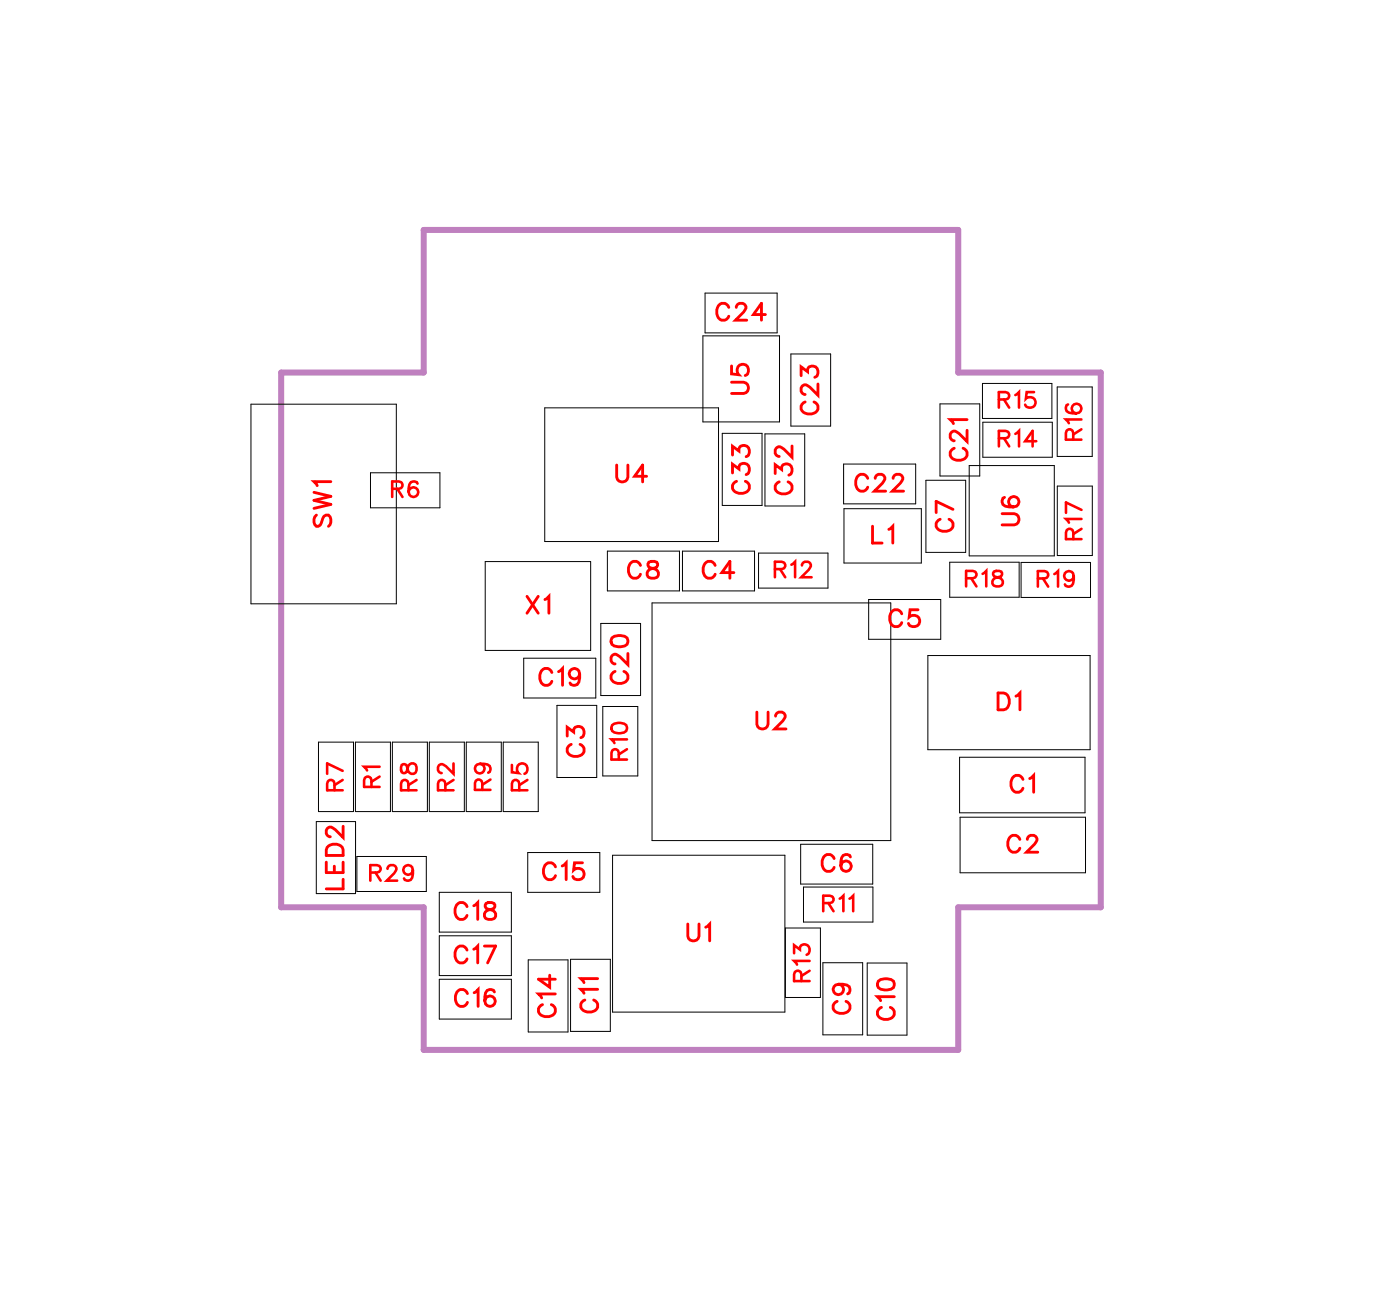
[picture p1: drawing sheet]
<svg xmlns="http://www.w3.org/2000/svg" width="59mm" height="55mm" viewBox="0 0 59 55" stroke-linecap="round" stroke-linejoin="round" font-family="sans-serif">
<path d="M17.8 9.7h22.5v6h6v22.5h-6v6h-22.5v-6h-6v-22.5h6z" fill="none" stroke="#bf80bf" stroke-width=".25"/>
<g fill="none" stroke="#000" stroke-width=".04">
<path d="M10.6 17h6.1v8.4h-6.1zM15.6 19.9h2.9v1.5h-2.9zM22.9 17.2h7.3v5.6h-7.3zM29.6 14.1h3.2v3.7h-3.2zM29.7 12.3h3v1.7h-3zM30.4 18.2h1.7v3.1h-1.7zM32.2 18.3h1.7v3h-1.7zM33.3 14.9h1.7v3h-1.7zM35.5 19.5h3v1.7h-3zM39.6 17h1.6v3h-1.6zM40.8 19.6h3.6v3.8h-3.6zM41.4 16.1h2.9v1.5h-2.9z"/>
<path d="M41.4 17.8h2.9v1.4h-2.9zM44.5 16.3h1.5v2.9h-1.5zM13.3 34.6h1.7v3h-1.7zM13.4 31.2h1.5v2.9h-1.5zM15 31.2h1.4v2.9h-1.4zM15 36h2.9v1.5h-2.9zM16.5 31.2h1.5v2.9h-1.5zM18.1 31.2h1.4v2.9h-1.4zM18.5 37.5h3v1.7h-3zM18.5 39.4h3v1.6h-3zM19.6 31.2h1.5v2.9h-1.5zM20.4 23.6h4.5v3.8h-4.5z"/>
<path d="M21.2 31.2h1.5v2.9h-1.5zM22 27.7h3.1v1.7h-3.1zM22.2 35.9h3v1.6h-3zM23.4 29.7h1.7v3h-1.7zM25.3 26.2h1.7v3.1h-1.7zM25.4 29.7h1.4v2.9h-1.4zM25.6 23.2h3v1.7h-3zM25.8 36h7.2v6.6h-7.2zM27.4 25.4h10.1v10h-10.1zM28.7 23.2h3.1v1.7h-3.1zM31.9 23.3h3v1.4h-3zM33.1 39h1.4v3h-1.4z"/>
<path d="M33.7 35.5h3v1.7h-3zM33.8 37.3h2.9v1.5h-2.9zM35.5 21.4h3.3v2.3h-3.3zM36.6 25.2h3v1.7h-3zM39 20.2h1.6v3h-1.6zM39.1 27.6h6.8v3.9h-6.8zM40 23.7h2.9v1.4h-2.9zM40.4 31.9h5.3v2.3h-5.3zM40.4 34.4h5.3v2.3h-5.3zM43 23.7h2.9v1.4h-2.9zM44.5 20.5h1.5v2.9h-1.5zM18.5 41.2h3v1.7h-3z"/>
<path d="M22.2 40.4h1.7v3h-1.7zM24 40.4h1.7v3h-1.7zM34.6 40.5h1.7v3h-1.7zM36.5 40.5h1.7v3.1h-1.7z"/>
</g>
<g fill="none" stroke="#f00" stroke-width=".12">
<path d="M26 19.6v.5l.2 .2 .2-.1v-.6M30.7 12.9a.26 .26 0 0 0-.3-.1 .26 .26 0 0 0-.2 .2v.2a.26 .26 0 0 0 .2 .3 .26 .26 0 0 0 .3-.2M30.8 16.1h.5l.2 .2-.1 .2-.6 .1M30.8 15.4v.3l.3 .1a.25 .25 0 0 1 0-.4 .25 .25 0 0 1 .4 0 .25 .25 0 0 1-.1 .4M30.8 19.9v-.4l.3 .2a.24 .24 0 0 1 .4-.1 .24 .24 0 0 1-.1 .4M30.8 19.1v-.3l.3 .2a.24 .24 0 0 1 .4-.2 .24 .24 0 0 1-.1 .4M31 12.9l.1-.1h.2l.1 .1-.1 .2-.3 .4h.4M32.2 13.2h-.5l.4-.4v.7M32.6 19.9v-.3l.3 .2a.24 .24 0 0 1 .4-.2 .24 .24 0 0 1-.1 .4M33.3 18.8v.4l-.3-.3-.2-.1-.2 .1v.2l.2 .1M33.7 15.8v-.4l.3 .2a.24 .24 0 0 1 .4-.1 .24 .24 0 0 1-.1 .4M33.9 16.9a.26 .26 0 0 0-.2 .3 .26 .26 0 0 0 .3 .2h.2a.26 .26 0 0 0 .2-.2 .26 .26 0 0 0-.1-.3"/>
<path d="M34.4 16.2v.4l-.3-.3-.2-.1-.2 .1v.2l.2 .1M40.2 18.9a.26 .26 0 0 0-.2 .3 .26 .26 0 0 0 .3 .2h.1a.26 .26 0 0 0 .3-.2 .26 .26 0 0 0-.2-.3M40.7 18.1v.5l-.3-.4-.3-.1-.1 .2v.1l.2 .1M40.7 17.7h-.7l.1 .1M13.2 20.7l.7 .2-.7 .2 .7 .1-.7 .2M13.3 21.7l-.1 .1 .1 .3h.2l.2-.4h.1l.1 .1-.1 .3M13.7 36.3v.4h.7v-.4M13.8 35.7a.39 .39 0 0 1 .6 .1v.2h-.7zM13.9 20.3h-.7l.2 .1M14.1 36.4v.3M14.4 34.8v.4l-.3-.3-.2-.1-.2 .1v.2l.2 .1M14.4 37v.4h-.7"/>
<path d="M19.7 38.1a.26 .26 0 0 0-.3-.1 .26 .26 0 0 0-.2 .2v.2a.26 .26 0 0 0 .2 .3 .26 .26 0 0 0 .3-.2M19.7 40a.26 .26 0 0 0-.3-.2 .26 .26 0 0 0-.2 .3v.1a.26 .26 0 0 0 .2 .3 .26 .26 0 0 0 .3-.2M19.9 38.1l.2-.1v.7M19.9 39.9l.2-.1v.7M20.4 39.8h.5l-.4 .7M20.5 38v.2l.3 .1 .1 .1a.24 .24 0 0 1-.3 .3 .24 .24 0 0 1-.2-.3l.4-.3v-.1zM22.2 25.1l.5 .7M22.7 25.1l-.5 .7M22.9 25.2l.2-.1v.7M23.2 28.3a.26 .26 0 0 0-.3-.2 .26 .26 0 0 0-.2 .3v.2a.26 .26 0 0 0 .2 .2 .26 .26 0 0 0 .3-.1M23.4 36.5a.26 .26 0 0 0-.3-.2 .26 .26 0 0 0-.2 .3v.1a.26 .26 0 0 0 .2 .3 .26 .26 0 0 0 .3-.2M23.5 28.3l.2-.2v.7"/>
<path d="M23.7 36.4l.1-.1v.7M23.9 31v-.4l.2 .2a.24 .24 0 0 1 .4-.2 .24 .24 0 0 1 0 .4M24 31.3a.26 .26 0 0 0-.1 .3 .26 .26 0 0 0 .2 .2h.2a.26 .26 0 0 0 .3-.2 .26 .26 0 0 0-.2-.3M24.4 28.4a.22 .22 0 0 1-.3 .2 .22 .22 0 0 1-.1-.4 .22 .22 0 0 1 .4 0v.2a.34 .34 0 0 1-.3 .4l-.1-.1M24.5 36.3h-.3l-.1 .3a.25 .25 0 0 1 .4 0 .25 .25 0 0 1 0 .4 .25 .25 0 0 1-.4-.1M25.8 26.8l.2-.1a.3 .3 0 0 1 .4 .3 .38 .38 0 0 1-.3 .2 .38 .38 0 0 1-.4-.3zM25.9 28.2a.26 .26 0 0 0-.2 .3 .26 .26 0 0 0 .3 .3h.2a.26 .26 0 0 0 .2-.3 .26 .26 0 0 0-.1-.3M26.4 27.5v.5l-.3-.4-.2-.1-.2 .2v.1l.2 .1M27 23.8a.26 .26 0 0 0-.3-.2 .26 .26 0 0 0-.2 .3v.2a.26 .26 0 0 0 .2 .2 .26 .26 0 0 0 .3-.1M27.2 20h-.5l.4-.4v.7M27.3 23.7v.2l.3 .1 .1 .1a.24 .24 0 0 1-.2 .2 .24 .24 0 0 1-.3-.2l.5-.3-.1-.1zM29 38.9v.5l.2 .2 .2-.1v-.6"/>
<path d="M29.7 39l.2-.1v.7M30.1 23.8a.26 .26 0 0 0-.3-.2 .26 .26 0 0 0-.2 .3v.2a.26 .26 0 0 0 .2 .2 .26 .26 0 0 0 .3-.1M30.9 24.1h-.5l.3-.5v.7M31 20.3a.26 .26 0 0 0-.2 .2 .26 .26 0 0 0 .3 .3h.2a.26 .26 0 0 0 .2-.3 .26 .26 0 0 0-.1-.2M31.9 30v.5l.2 .2 .2-.1v-.6M32.6 30.1l.2-.1h.1l.2 .1-.1 .2-.4 .4h.5M32.8 20.3a.26 .26 0 0 0-.2 .3 .26 .26 0 0 0 .3 .2h.2a.26 .26 0 0 0 .2-.2 .26 .26 0 0 0-.1-.3M35.1 36.1a.26 .26 0 0 0-.3-.1 .26 .26 0 0 0-.2 .2v.2a.26 .26 0 0 0 .2 .3 .26 .26 0 0 0 .3-.2M35.8 36.1v-.1a.35 .35 0 0 0-.5 .2 .35 .35 0 0 0 .3 .5 .22 .22 0 0 0 .2-.2 .22 .22 0 0 0-.2-.3 .22 .22 0 0 0-.2 .2M36.5 20.1a.26 .26 0 0 0-.3-.1 .26 .26 0 0 0-.2 .2v.2a.26 .26 0 0 0 .2 .3 .26 .26 0 0 0 .3-.2M36.7 22.1v.7h.4M36.8 20.1l.2-.1h.1l.1 .1-.1 .2-.3 .4h.5"/>
<path d="M37.4 22.3l.2-.2v.7M37.6 20.1l.1-.1h.2l.1 .1-.1 .2-.3 .4h.4M38 25.8a.26 .26 0 0 0-.3-.1 .26 .26 0 0 0-.2 .2v.2a.26 .26 0 0 0 .2 .3 .26 .26 0 0 0 .3-.2M38.6 25.7h-.3v.3a.25 .25 0 0 1 .4 0 .25 .25 0 0 1-.1 .3 .25 .25 0 0 1-.4-.1M39.6 21.8a.26 .26 0 0 0-.2 .3 .26 .26 0 0 0 .3 .3h.1a.26 .26 0 0 0 .3-.3 .26 .26 0 0 0-.2-.3M40.1 21.4l-.7-.3v.5M42 29.2h.2a.38 .38 0 0 1 .3 .3 .38 .38 0 0 1-.3 .4h-.2zM42.2 21.6h.5l.2 .2-.1 .3h-.6M42.3 20.9l-.1 .1a.35 .35 0 0 0 .3 .4 .35 .35 0 0 0 .4-.3 .22 .22 0 0 0-.2-.2 .22 .22 0 0 0-.2 .2 .22 .22 0 0 0 .2 .2M42.8 29.3l.1-.1v.7M42.9 35.3a.26 .26 0 0 0-.3-.2 .26 .26 0 0 0-.2 .3v.2a.26 .26 0 0 0 .2 .3 .26 .26 0 0 0 .3-.2M43.1 32.8a.26 .26 0 0 0-.3-.2 .26 .26 0 0 0-.2 .3v.2a.26 .26 0 0 0 .2 .2 .26 .26 0 0 0 .3-.1"/>
<path d="M43.2 35.3l.2-.2h.1l.2 .2-.2 .2-.3 .4h.5M43.3 32.8l.2-.2v.7M19.7 41.8a.26 .26 0 0 0-.3-.2 .26 .26 0 0 0-.2 .3v.2a.26 .26 0 0 0 .2 .2 .26 .26 0 0 0 .3-.1M20 41.8l.1-.2v.7M20.8 41.7a.35 .35 0 0 0-.4 .2 .35 .35 0 0 0 .2 .4 .22 .22 0 0 0 .2-.2 .22 .22 0 0 0-.2-.2 .22 .22 0 0 0-.2 .2M22.8 42.3a.26 .26 0 0 0-.1 .3 .26 .26 0 0 0 .2 .2h.2a.26 .26 0 0 0 .3-.2 .26 .26 0 0 0-.2-.3M23.1 41v.5l-.4-.3h.7M23.4 41.8h-.7l.1 .2M24.6 42.1a.26 .26 0 0 0-.2 .3 .26 .26 0 0 0 .3 .2h.2a.26 .26 0 0 0 .3-.2 .26 .26 0 0 0-.2-.3M25.2 41.6h-.8l.2 .2M25.2 41.2h-.8l.2 .1M35.2 42.1a.26 .26 0 0 0-.1 .3 .26 .26 0 0 0 .2 .2h.2a.26 .26 0 0 0 .3-.2 .26 .26 0 0 0-.2-.3"/>
<path d="M35.3 41.4a.22 .22 0 0 1 .2 .3 .22 .22 0 0 1-.3 .1 .22 .22 0 0 1 0-.4h.1a.34 .34 0 0 1 .5 .3l-.1 .1M37 41.3l.2-.1a.3 .3 0 0 1 .4 .3 .38 .38 0 0 1-.3 .2 .38 .38 0 0 1-.4-.3zM37.1 42.4a.26 .26 0 0 0-.2 .3 .26 .26 0 0 0 .3 .2h.2a.26 .26 0 0 0 .2-.2 .26 .26 0 0 0-.1-.3M37.6 41.9h-.7l.2 .2"/>
</g>
<g fill="none" stroke="#f00" stroke-width=".11">
<path d="M42 16.8h.4v-.2l-.4-.1v.7M42 18.4h.4l.1-.2-.5-.1v.7M42.3 16.8l.2 .4M42.3 18.4l.2 .4M42.7 16.6l.2-.1v.7M42.7 18.3l.2-.2v.7M43.5 16.5h-.3v.3a.23 .23 0 0 1 .3 0 .23 .23 0 0 1 0 .3 .23 .23 0 0 1-.3-.1M43.6 18.6h-.4l.3-.5v.7M45 17h-.1a.32 .32 0 0 0 .2 .4 .32 .32 0 0 0 .4-.2 .2 .2 0 0 0-.2-.2 .2 .2 0 0 0-.2 .2 .2 .2 0 0 0 .2 .2M45.2 18.5l-.1-.4h-.2v.4h.6M45.5 17.7h-.6l.1 .1M45.5 18.1l-.3 .2"/>
<path d="M14.1 33.3v-.4l-.3-.1v.5h.6M14.4 32.8l-.3 .2M14.4 32.4l-.6-.3v.5M15.6 36.7h.4v-.2l-.4-.1v.7M15.6 33.1v-.4h-.2l-.1 .4h.7M15.8 36.7l.2 .4M16 32.3h-.7l.2 .1M16 32.7l-.4 .2M16.3 36.6l.1-.2 .3 .1-.4 .6h.4M16.5 20.6l.4-.1v-.2h-.4v.6M16.7 20.6l.2 .3M16.9 32.2v.3h.1l.3-.4a.22 .22 0 0 1 .2 .2 .22 .22 0 0 1-.2 .3l-.2-.4z"/>
<path d="M17.2 33.3v-.4l-.3-.1v.5h.6M17.4 36.6a.2 .2 0 0 1-.3 .2 .2 .2 0 0 1-.1-.3 .2 .2 0 0 1 .4 0v.1a.31 .31 0 0 1-.3 .5l-.1-.1M17.5 32.8l-.3 .2M17.6 20.3h-.1a.32 .32 0 0 0-.3 .2 .32 .32 0 0 0 .2 .4 .2 .2 0 0 0 .2-.2 .2 .2 0 0 0-.2-.2 .2 .2 0 0 0-.2 .2M18.7 33.3v-.4l-.2-.1-.1 .5h.7M19.1 32.1v.5l-.5-.4-.2 .2 .2 .1M19.1 32.8l-.4 .2M20.2 32.1a.2 .2 0 0 1 .2 .3 .2 .2 0 0 1-.3 .1 .2 .2 0 0 1 0-.3l.1-.1a.31 .31 0 0 1 .4 .3v.1M20.3 33.2v-.3l-.2-.1-.1 .4h.6M20.6 32.8l-.3 .2M21.5 32.2v.3h.3a.23 .23 0 0 1 0-.3 .23 .23 0 0 1 .4 0 .23 .23 0 0 1-.1 .4M21.9 33.3l-.1-.4-.2-.1-.1 .5h.7"/>
<path d="M22.2 32.8l-.3 .2M25.8 30.5a.32 .32 0 0 1 .4-.1 .32 .32 0 0 1 .2 .4 .32 .32 0 0 1-.4 .1 .32 .32 0 0 1-.2-.4zM26 32v-.4h-.2l-.1 .4h.7M26.4 31.1h-.7l.2 .2M26.4 31.5l-.4 .2M32.6 23.9h.4v-.2l-.4-.1v.7M32.8 23.9l.3 .4M33.3 23.8l.2-.2v.7M33.8 23.8l.1-.2 .2 .2-.4 .5h.5M34.7 38h.3l.1-.3h-.4v.6M34.9 38l.2 .3M35.3 37.8l.2-.1v.6"/>
<path d="M35.8 37.8l.1-.1v.6M40.7 24.3h.3l.1-.2-.4-.1v.7M40.9 24.3l.2 .4M41.4 24.1l.1-.1v.7M41.8 24.1v.1l.3 .1 .1 .2a.22 .22 0 0 1-.2 .2 .22 .22 0 0 1-.2-.2l.4-.3-.1-.1zM43.7 24.3h.4v-.2l-.4-.1v.7M43.9 24.3l.2 .4M44.4 24.2l.1-.2v.7M45.2 22.7v-.4h-.3v.4h.6M45.2 24.2a.2 .2 0 0 1-.3 .2 .2 .2 0 0 1-.1-.3 .2 .2 0 0 1 .4 0v.1a.31 .31 0 0 1-.3 .5l-.1-.1M45.5 21.8h-.6l.1 .2M45.5 22.3l-.3 .2"/>
<path d="M45.5 21.5l-.6-.4v.5M33.4 40.1v-.3l.3 .2a.22 .22 0 0 1 .3-.2 .22 .22 0 0 1 0 .4M33.7 41.3v-.4h-.2l-.1 .4h.7M34.1 40.4h-.7l.1 .2M34.1 40.8l-.4 .3"/>
</g>
<g font-size="1.2" fill="#fff">
<text x="30.1" y="13.8">C24</text>
<text x="31.8" y="16.6" transform="rotate(-90 31.8 16.6)">U5</text>
<text x="34.7" y="17.5" transform="rotate(-90 34.7 17.5)">C23</text>
<text x="14.2" y="22.2" transform="rotate(-90 14.2 22.2)">SW1</text>
<text x="25.9" y="20.6">U4</text>
<text x="31.8" y="20.8" transform="rotate(-90 31.8 20.8)">C33</text>
<text x="33.6" y="20.8" transform="rotate(-90 33.6 20.8)">C32</text>
<text x="36" y="21">C22</text>
<text x="36.7" y="23.1">L1</text>
<text x="40.4" y="22.4" transform="rotate(-90 40.4 22.4)">C7</text>
<text x="41" y="19.4" transform="rotate(-90 41 19.4)">C21</text>
<text x="43.2" y="22.1" transform="rotate(-90 43.2 22.1)">U6</text>
<text x="22.1" y="26.1">X1</text>
<text x="22.7" y="29.1">C19</text>
<text x="26.4" y="24.6">C8</text>
<text x="26.7" y="28.8" transform="rotate(-90 26.7 28.8)">C20</text>
<text x="29.5" y="24.6">C4</text>
<text x="37.4" y="26.7">C5</text>
<text x="24.9" y="31.9" transform="rotate(-90 24.9 31.9)">C3</text>
<text x="31.8" y="31">U2</text>
<text x="41.9" y="30.2">D1</text>
<text x="42.5" y="33.6">C1</text>
<text x="14.7" y="37.5" transform="rotate(-90 14.7 37.5)">LED2</text>
<text x="19.1" y="39">C18</text>
<text x="19.1" y="40.8">C17</text>
<text x="22.8" y="37.3">C15</text>
<text x="28.9" y="39.9">U1</text>
<text x="34.5" y="37">C6</text>
<text x="42.4" y="36.2">C2</text>
<text x="19.1" y="42.6">C16</text>
<text x="23.7" y="42.8" transform="rotate(-90 23.7 42.8)">C14</text>
<text x="25.5" y="42.6" transform="rotate(-90 25.5 42.6)">C11</text>
<text x="36.1" y="42.7" transform="rotate(-90 36.1 42.7)">C9</text>
<text x="37.9" y="43" transform="rotate(-90 37.9 43)">C10</text>
</g>
<g font-size="1.1" fill="#fff">
<text x="42" y="17.4">R15</text>
<text x="16.5" y="21.2">R6</text>
<text x="42" y="19.1">R14</text>
<text x="45.8" y="18.6" transform="rotate(-90 45.8 18.6)">R16</text>
<text x="45.8" y="22.7" transform="rotate(-90 45.8 22.7)">R17</text>
<text x="32.6" y="24.6">R12</text>
<text x="40.6" y="24.9">R18</text>
<text x="43.6" y="25">R19</text>
<text x="14.7" y="33.3" transform="rotate(-90 14.7 33.3)">R7</text>
<text x="16.3" y="33.2" transform="rotate(-90 16.3 33.2)">R1</text>
<text x="17.8" y="33.3" transform="rotate(-90 17.8 33.3)">R8</text>
<text x="19.4" y="33.3" transform="rotate(-90 19.4 33.3)">R2</text>
<text x="20.9" y="33.3" transform="rotate(-90 20.9 33.3)">R9</text>
<text x="22.5" y="33.3" transform="rotate(-90 22.5 33.3)">R5</text>
<text x="26.7" y="32" transform="rotate(-90 26.7 32)">R10</text>
<text x="15.5" y="37.3">R29</text>
<text x="34.3" y="41.3" transform="rotate(-90 34.3 41.3)">R13</text>
<text x="34.6" y="38.6">R11</text>
</g>
</svg>
